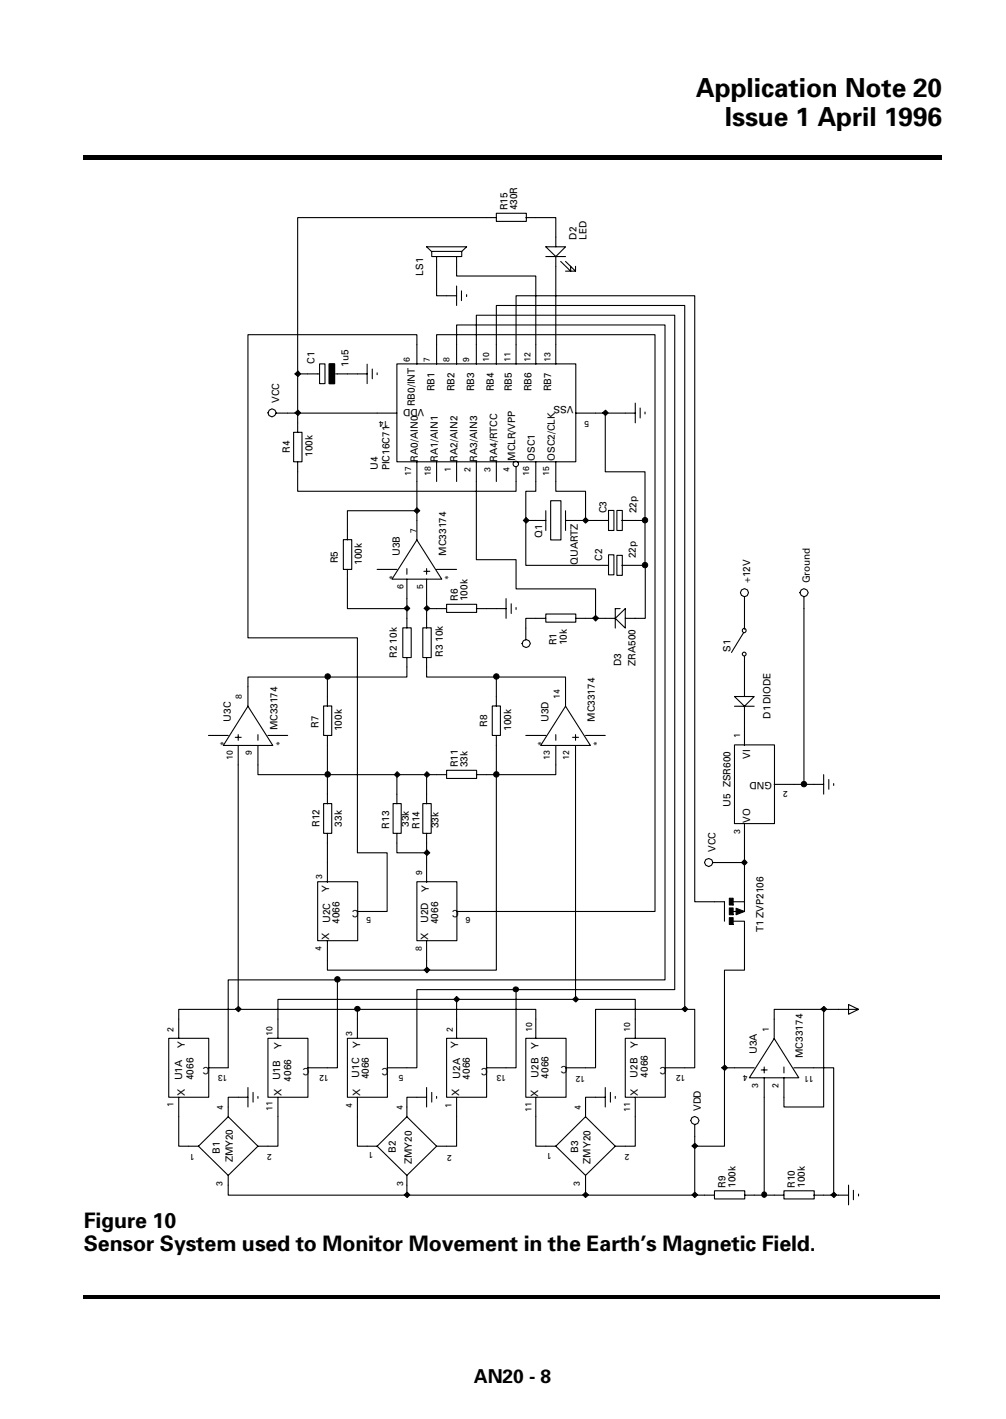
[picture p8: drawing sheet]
<svg xmlns="http://www.w3.org/2000/svg" width="149mm" height="210mm" viewBox="0 0 149 210" stroke-linecap="round" stroke-linejoin="round" font-family="sans-serif">
<path d="M12.4 191.7h126.7v.5h-126.7z" fill="#000"/>
<path d="M12.4 23h127v.7h-127z" fill-rule="evenodd" fill="#000"/>
<g fill="none" stroke="#000" stroke-width=".16">
<path d="M63.9 37.2h4.4v.7h-4.4zM63.9 37.2l-.8-.7h6l-.8 .7M64.6 37.9v5.8h3M67.6 37.9v2.9h11.7v13.1M73.5 31.5h4.4v1.2h-4.4zM73.5 32.2h-29.4v23.1M77.8 32.2h4.5v4.3M80.8 36.5h2.9l-1.4 1.4zM80.8 37.9h2.9M82.3 37.9v16M83 38.7l1.5 1.4h.7v-.7M83.7 38.7l1.5 1.4"/>
<path d="M84.5 39.4v.7h-.8M44.1 55.3h3.2M44.1 55.3v8.7M47.3 53.8h.8v2.9h-.8zM48.8 53.8h.7v2.9h-.7zM49.7 55.3h4.6M54.3 53.9v2.8M55.1 54.6v1.4M55.8 55.1v.3M58.7 53.8h26.5v14.5h-26.5zM61.7 53.9v-4.4h-25v44.8h16.2v31.8h4.4v8.7h-4.4M64.6 53.9v-4.4h32.3v85.3h-29.3"/>
<path d="M67.6 53.9v-5.8h30.8v96.8h-48.5M67.6 42.3v2.9M68.3 43v1.5M69.1 43.6v.3M70.5 53.9v-7.3h29.4v99.8h-23.5M73.5 53.9v-8.7h27.8v104.1M76.4 53.9v-10.2h26.4v89.7h4.4v2.9M94 59.6v2.9M39.9 60.7l.4-.2 .4 .2 .2 .4-.2 .4-.4 .2-.5-.2-.1-.4zM40.8 61.1h17.9M43.5 63.9h1.2v4.4h-1.2zM44.1 68.3v4.4h32.3v-3.6"/>
<path d="M50.8 79.8h1.3v4.4h-1.3zM61.7 79.9l3.7 5.8h-7.4zM61.7 75.5h-10.3v4.4M61.7 68.3v11.6M64.6 68.3v2.9M67.6 68.3v2.9M70.5 68.3v14.5h5.9v4.3h11.7v4.4M73.5 68.3v2.9M77.8 77.2v6.4h12.2M79.3 68.3v4.4h-1.5v4.3h3M80.8 75.5v3M81.5 74.1h1.5v5.8h-1.5z"/>
<path d="M82.3 68.3v4.4h4.4v4.3M83.7 75.5v3M83.7 77h6.4M85.2 61.1h8.8M89.6 61.1v8.7h5.9v7.2h-3.5M90.1 75.5h.8v3h-.8zM91.3 75.5h.8v3h-.8zM94.7 60.3v1.5M95.5 60.9v.3M95.5 77v6.5M51.4 84.2v5.8h8.8M55.8 84.2h2.9"/>
<path d="M59.6 92.9h1.3v4.4h-1.3zM60.2 97.3v2.8h-11.7M60.2 84.1v.8M60.2 85.7v7.2M62.6 92.9h1.2v4.4h-1.2zM62.7 84.5h.9M63.1 97.3v2.8h10.4M63.1 84.1v.8M63.1 85.7v7.2M63.1 90h3M64.6 84.2h3M66.1 89.4h4.4v1.2h-4.4z"/>
<path d="M70.5 90h4.4M74.9 88.5v3M75.7 89.3v1.4M76.4 89.9v.2M77.5 94.8l.4-.2 .4 .2 .2 .4-.2 .4-.4 .2-.5-.2-.1-.4zM80.8 90.8h4.4v1.2h-4.4zM80.8 91.5h-3v3.2M85.2 91.5h5.9M90.1 82.1h.8v2.9h-.8zM91.1 91.5l1.4-1.5v2.9zM91.3 82.1h.8v3h-.8zM91.8 90h-.7v2.9"/>
<path d="M92 83.6h3.3M92.5 91.5h1.5M95.5 83.3v8.2h-1.6M109.7 87.3l.5-.2 .4 .2 .2 .4-.2 .4-.4 .2-.5-.2-.1-.4zM110 93.6l-1.7 2.9M110.2 88.3v4.8M110.2 97.1v5.9M118.6 87.3l.4-.2 .4 .2 .2 .4-.2 .4-.4 .2-.4-.2-.2-.4zM119 88.3v27.7M30.9 108.8h2.9M34.8 109.1h.9M35.3 108.7v.8"/>
<path d="M35.3 110.3v39M36.7 104.5l3.7 5.8h-7.3zM38.2 110.3v4.3h27.9M38.2 108.7v.8M39.7 108.8h2.9M47.9 118.9h1.2v4.4h-1.2zM47.9 104.4h1.2v4.4h-1.2zM48.5 100.1h-11.8v4.4M48.5 100.1v4.4M48.5 108.8v10.1M58.2 118.9h1.2v4.4h-1.2zM58.7 114.6v4.3"/>
<path d="M62.6 118.9h1.2v4.4h-1.2zM63.1 114.6v4.3M66.1 113.9h4.4v1.2h-4.4zM70.5 114.6h3M72.9 104.4h1.2v4.4h-1.2zM73.5 114.6v28.9h-10.4M73.5 100.1h10.2v4.4M73.5 100.1v4.4M73.5 108.8v5.8M77.8 108.8h3M82.3 110.3v4.3h-8.8M82.3 108.7v.8"/>
<path d="M83.7 104.5l3.7 5.8h-7.4zM84.7 109.1h.9M85.2 108.7v.8M85.2 110.3v37.5M86.7 108.8h2.9M108.7 110.2h5.9v11.6h-5.9zM108.7 103h2.9l-1.4 1.5zM108.7 104.5h2.9M110.2 104.5v5.8M114.6 116h7.3M121.9 114.6v2.9M122.7 115.3v1.4"/>
<path d="M123.4 115.9v.3M47 130.4h5.9v8.7h-5.9zM48.5 139.1v4.4h14.6M48.5 123.3v7.2M58.7 123.3v2.8h4.4M61.7 130.4h5.9v8.7h-5.9zM63.1 123.3v7.2M63.1 139.1v4.4M105.5 127.6h4.7M108.5 136.3h1.7v7.2h-3v14.4M110.2 121.8v11.6h-2M110.2 133.4v1.4h-1.7"/>
<path d="M25 153.6h5.9v8.7h-5.9zM35.3 149.3h-8.8v4.3M35.3 149.3h17.6M39.7 153.6h5.9v8.7h-5.9zM49.9 144.9h-16.1v13h-2.9M49.9 144.9v13h-4.4M51.4 153.6h5.9v8.7h-5.9zM52.9 149.3h26.4v4.3M52.9 149.3v4.3M66.1 153.6h5.9v8.7h-5.9zM67.6 147.8h-26.5v5.8M67.6 147.8v5.8"/>
<path d="M67.6 147.8h17.6M76.4 146.4v11.5h-4.4M76.4 146.4h-14.7v11.5h-4.4M77.8 153.6h6v8.7h-6zM85.2 147.8h8.8v5.8M92.5 153.6h6v8.7h-6zM101.3 149.3h-13.2v8.6h-4.4M101.3 149.3h1.5v8.6h-4.4M107.2 157.9v11.6h-4.4M107.2 157.9h4.4M112.7 158.3h.8M113.1 157.8v.9"/>
<path d="M113.1 159.4v17.4M114.6 153.6l3.6 5.8h-7.3zM116 157.8v.9M117.5 157.9h5.9v18.9M121.9 149.3h5.2l-1.5 .7v-1.4l1.5 .7M121.9 149.3v14.4h-5.9v-4.3M121.9 149.3h-7.3v4.3M26.5 162.3v7.2h2.9M29.4 169.5l4.4-4.3 4.4 4.3-4.4 4.4zM33.8 173.9v2.9h26.4M36.7 162.3h-2.9v2.9M36.7 160.9v2.8"/>
<path d="M37.5 161.6v1.4M38.2 162.2v.3M41.1 162.3v7.2h-2.9M52.9 162.3v7.2h2.9M55.8 169.5l4.4-4.3 4.4 4.3-4.4 4.4zM60.2 173.9v2.9M60.2 176.8h26.5M63.1 162.3h-2.9v2.9M63.1 160.9v2.8M63.9 161.6v1.4M64.6 162.2v.3M67.6 162.3v7.2h-3"/>
<path d="M79.3 162.3v7.2h3M82.3 169.5l4.4-4.3 4.4 4.3-4.4 4.4zM86.7 173.9v2.9M89.6 162.3h-2.9v2.9M89.6 160.9v2.8M90.3 161.6v1.4M91.1 162.2v.3M94 162.3v7.2h-2.9M102.4 165.3l.4-.2 .5 .2 .2 .4-.2 .5-.5 .1-.4-.2-.2-.4zM102.8 169.5v7.3h-16.1M102.8 176.8h2.9M102.8 166.3v3.2"/>
<path d="M105.7 176.1h4.5v1.2h-4.5zM110.2 176.8h5.8M116 176.1h4.5v1.2h-4.5zM120.4 176.8h5.2M125.6 175.3v2.9M126.3 176.1v1.4M127.1 176.6v.3"/>
<circle cx="76.3" cy="68.6" r=".4"/>
<circle cx="110.1" cy="93.3" r=".3"/>
<circle cx="110.1" cy="96.7" r=".28"/>
<circle cx="104.9" cy="127.6" r=".61"/>
</g>
<g fill="#000" stroke="#000" stroke-width=".15">
<path d="M44.1 54.9l.4 .4-.4 .4-.4-.4z" fill-rule="evenodd"/>
<path d="M43.7 61.1l.4-.4 .4 .4-.4 .4z" fill-rule="evenodd"/>
<path d="M61.7 75.1l.4 .4-.4 .4-.4-.4z" fill-rule="evenodd"/>
<path d="M77.9 76.5l.4 .5-.4 .4-.4-.4z" fill-rule="evenodd"/>
<path d="M86.7 76.5l.4 .5-.4 .4-.4-.4z" fill-rule="evenodd"/>
<path d="M89.2 61.1l.4-.4 .4 .4-.4 .4z" fill-rule="evenodd"/>
<path d="M59.8 90l.5-.4 .4 .4-.4 .4z" fill-rule="evenodd"/>
<path d="M63.2 89.6l.4 .4-.4 .4-.4-.4z" fill-rule="evenodd"/>
<path d="M88.1 91l.5 .4-.5 .5-.4-.5z" fill-rule="evenodd"/>
<path d="M58.8 114.1l.4 .5-.4 .4-.4-.4z" fill-rule="evenodd"/>
<path d="M63.2 114.1l.4 .5-.4 .4-.4-.4z" fill-rule="evenodd"/>
<path d="M63.2 125.7l.4 .4-.4 .4-.4-.4z" fill-rule="evenodd"/>
<path d="M109.7 127.6l.5-.5 .4 .5-.4 .4z" fill-rule="evenodd"/>
<path d="M34.9 149.3l.4-.4 .4 .4-.4 .4z" fill-rule="evenodd"/>
<path d="M63.2 143.1l.4 .4-.4 .4-.4-.4z" fill-rule="evenodd"/>
<path d="M67.6 147.4l.4 .4-.4 .4-.4-.4z" fill-rule="evenodd"/>
<path d="M85.2 147.4l.4 .4-.4 .4-.4-.4z" fill-rule="evenodd"/>
<path d="M100.9 149.3l.5-.4 .4 .4-.4 .4z" fill-rule="evenodd"/>
<path d="M106.8 157.9l.5-.4 .4 .4-.4 .4z" fill-rule="evenodd"/>
<path d="M121.5 149.3l.4-.4 .4 .4-.4 .4z" fill-rule="evenodd"/>
<path d="M59.8 176.7l.5-.4 .4 .4-.4 .4z" fill-rule="evenodd"/>
<path d="M86.7 176.3l.4 .4-.4 .4-.4-.4z" fill-rule="evenodd"/>
<path d="M102.8 176.3l.5 .4-.5 .4-.4-.4z" fill-rule="evenodd"/>
<path d="M102.8 169.1l.5 .4-.5 .4-.4-.4z" fill-rule="evenodd"/>
<path d="M123 176.7l.4-.4 .4 .4-.4 .4z" fill-rule="evenodd"/>
<circle cx="95.5" cy="76.9" r=".4"/>
<circle cx="95.5" cy="83.6" r=".4"/>
<circle cx="48.5" cy="114.5" r=".4"/>
<circle cx="48.5" cy="100.1" r=".4"/>
<circle cx="73.5" cy="114.5" r=".4"/>
<circle cx="73.5" cy="100.1" r=".4"/>
<circle cx="119" cy="116" r=".4"/>
<circle cx="49.9" cy="144.9" r=".4"/>
<circle cx="52.9" cy="149.2" r=".38"/>
<circle cx="76.3" cy="146.3" r=".38"/>
<circle cx="113.1" cy="176.7" r=".38"/>
</g>
<g fill="#000" stroke="#000" stroke-width=".16">
<path d="M108.9 134.3l1.3 .5-1.3 .5z"/>
<path d="M48.7 53.8h.8v2.9h-.8z" fill-rule="evenodd"/>
<path d="M107.9 132.9h.6v1h-.6z" fill-rule="evenodd"/>
<path d="M107.9 134.3h.6v1h-.6z" fill-rule="evenodd"/>
<path d="M107.9 135.7h.6v1h-.6z" fill-rule="evenodd"/>
</g>
<g font-size="3.9">
<text x="103" y="14.3">Application Note 20</text>
<text x="107.3" y="18.6">Issue 1 April 1996</text>
</g>
<g font-size="3.2">
<text x="12.4" y="181.6">Figure 10</text>
<text x="12.4" y="185.1">Sensor System used to Monitor Movement in the Earth’s Magnetic Field.</text>
</g>
<text font-size="2.8" x="70.1" y="204.6">AN20 - 8</text>
<g font-size="1.5">
<text x="75.1" y="31.1" transform="rotate(-90 75.1 31.1)">R15</text>
<text x="76.5" y="31.1" transform="rotate(-90 76.5 31.1)">430R</text>
<text x="85.3" y="35.5" transform="rotate(-90 85.3 35.5)">D2</text>
<text x="86.8" y="35.5" transform="rotate(-90 86.8 35.5)">LED</text>
<text x="62.6" y="40.8" transform="rotate(-90 62.6 40.8)">LS1</text>
<text x="46.5" y="53.8" transform="rotate(-90 46.5 53.8)">C1</text>
<text x="41.3" y="59.6" transform="rotate(-90 41.3 59.6)">VCC</text>
<text x="51.6" y="54.3" transform="rotate(-90 51.6 54.3)">1u5</text>
<text x="64.3" y="57.9" transform="rotate(-90 64.3 57.9)">RB1</text>
<text x="67.3" y="57.9" transform="rotate(-90 67.3 57.9)">RB2</text>
<text x="70.2" y="57.9" transform="rotate(-90 70.2 57.9)">RB3</text>
<text x="73.1" y="57.9" transform="rotate(-90 73.1 57.9)">RB4</text>
<text x="75.7" y="57.9" transform="rotate(-90 75.7 57.9)">RB5</text>
<text x="78.7" y="57.9" transform="rotate(-90 78.7 57.9)">RB6</text>
<text x="81.6" y="57.9" transform="rotate(-90 81.6 57.9)">RB7</text>
<text x="61.4" y="60.1" transform="rotate(-90 61.4 60.1)">RB0/INT</text>
<text x="62.8" y="60.5" transform="rotate(180 62.8 60.5)">VDD</text>
<text x="84.9" y="60" transform="rotate(180 84.9 60)">VSS</text>
<text x="42.9" y="67" transform="rotate(-90 42.9 67)">R4</text>
<text x="46.3" y="67.6" transform="rotate(-90 46.3 67.6)">100k</text>
<text x="55.9" y="69.6" transform="rotate(-90 55.9 69.6)">U4</text>
<text x="57.7" y="69.6" transform="rotate(-90 57.7 69.6)">PIC16C71</text>
<text x="61.9" y="68.3" transform="rotate(-90 61.9 68.3)">RA0/AIN0</text>
<text x="64.8" y="68.3" transform="rotate(-90 64.8 68.3)">RA1/AIN1</text>
<text x="67.7" y="68.3" transform="rotate(-90 67.7 68.3)">RA2/AIN2</text>
<text x="70.6" y="68.3" transform="rotate(-90 70.6 68.3)">RA3/AIN3</text>
<text x="73.6" y="68.3" transform="rotate(-90 73.6 68.3)">RA4/RTCC</text>
<text x="76.3" y="68.2" transform="rotate(-90 76.3 68.2)">MCLR/VPP</text>
<text x="79.2" y="68.2" transform="rotate(-90 79.2 68.2)">OSC1</text>
<text x="82.1" y="68.2" transform="rotate(-90 82.1 68.2)">OSC2/CLK</text>
<text x="89.7" y="76" transform="rotate(-90 89.7 76)">C3</text>
<text x="94.2" y="76" transform="rotate(-90 94.2 76)">22p</text>
<text x="50" y="83.3" transform="rotate(-90 50 83.3)">R5</text>
<text x="53.5" y="83.6" transform="rotate(-90 53.5 83.6)">100k</text>
<text x="59.2" y="82.2" transform="rotate(-90 59.2 82.2)">U3B</text>
<text x="66" y="82.2" transform="rotate(-90 66 82.2)">MC33174</text>
<text x="80.2" y="79.6" transform="rotate(-90 80.2 79.6)">Q1</text>
<text x="85.5" y="83.6" transform="rotate(-90 85.5 83.6)">QUARTZ</text>
<text x="89.1" y="83" transform="rotate(-90 89.1 83)">C2</text>
<text x="94.1" y="82.6" transform="rotate(-90 94.1 82.6)">22p</text>
<text x="67.7" y="88.9" transform="rotate(-90 67.7 88.9)">R6</text>
<text x="69.2" y="88.9" transform="rotate(-90 69.2 88.9)">100k</text>
<text x="111" y="86.3" transform="rotate(-90 111 86.3)">+12V</text>
<text x="119.8" y="86.3" transform="rotate(-90 119.8 86.3)">Ground</text>
<text x="82.4" y="95.5" transform="rotate(-90 82.4 95.5)">R1</text>
<text x="83.9" y="95.5" transform="rotate(-90 83.9 95.5)">10k</text>
<text x="58.7" y="97.3" transform="rotate(-90 58.7 97.3)">R210k</text>
<text x="65.5" y="97.1" transform="rotate(-90 65.5 97.1)">R3 10k</text>
<text x="91.9" y="98.5" transform="rotate(-90 91.9 98.5)">D3</text>
<text x="94.1" y="98.5" transform="rotate(-90 94.1 98.5)">ZRA500</text>
<text x="108.1" y="96.4" transform="rotate(-90 108.1 96.4)">S1</text>
<text x="34.2" y="106.8" transform="rotate(-90 34.2 106.8)">U3C</text>
<text x="47.1" y="107.6" transform="rotate(-90 47.1 107.6)">R7</text>
<text x="72.1" y="107.5" transform="rotate(-90 72.1 107.5)">R8</text>
<text x="81.2" y="106.8" transform="rotate(-90 81.2 106.8)">U3D</text>
<text x="88" y="106.8" transform="rotate(-90 88 106.8)">MC33174</text>
<text x="114" y="106.3" transform="rotate(-90 114 106.3)">D1DIODE</text>
<text x="41.1" y="108" transform="rotate(-90 41.1 108)">MC33174</text>
<text x="50.6" y="108.2" transform="rotate(-90 50.6 108.2)">100k</text>
<text x="67.7" y="113.5" transform="rotate(-90 67.7 113.5)">R11</text>
<text x="69.2" y="113.5" transform="rotate(-90 69.2 113.5)">33k</text>
<text x="75.7" y="108.1" transform="rotate(-90 75.7 108.1)">100k</text>
<text x="111" y="112.3" transform="rotate(-90 111 112.3)">VI</text>
<text x="108.1" y="119.3" transform="rotate(-90 108.1 119.3)">U5 ZSR600</text>
<text x="114.3" y="115.7" transform="rotate(180 114.3 115.7)">GND</text>
<text x="47.3" y="122.3" transform="rotate(-90 47.3 122.3)">R12</text>
<text x="50.6" y="122.3" transform="rotate(-90 50.6 122.3)">33k</text>
<text x="57.6" y="122.6" transform="rotate(-90 57.6 122.6)">R13</text>
<text x="60.5" y="122.3" transform="rotate(-90 60.5 122.3)">33k</text>
<text x="62.1" y="122.7" transform="rotate(-90 62.1 122.7)">R14</text>
<text x="64.9" y="122.5" transform="rotate(-90 64.9 122.5)">33k</text>
<text x="111" y="121.7" transform="rotate(-90 111 121.7)">VO</text>
<text x="48.7" y="131.9" transform="rotate(-90 48.7 131.9)">Y</text>
<text x="63.5" y="131.9" transform="rotate(-90 63.5 131.9)">Y</text>
<text x="105.9" y="126.1" transform="rotate(-90 105.9 126.1)">VCC</text>
<text x="48.9" y="136.5" transform="rotate(-90 48.9 136.5)">U2C</text>
<text x="50.3" y="136.7" transform="rotate(-90 50.3 136.7)">4066</text>
<text x="53.1" y="134.5" transform="rotate(180 53.1 134.5)">C</text>
<text x="63.4" y="136.5" transform="rotate(-90 63.4 136.5)">U2D</text>
<text x="64.9" y="136.7" transform="rotate(-90 64.9 136.7)">4066</text>
<text x="67.9" y="134.7" transform="rotate(180 67.9 134.7)">C</text>
<text x="113" y="137.9" transform="rotate(-90 113 137.9)">T1 ZVP2106</text>
<text x="48.7" y="139" transform="rotate(-90 48.7 139)">X</text>
<text x="63.4" y="139" transform="rotate(-90 63.4 139)">X</text>
<text x="27.3" y="155.1" transform="rotate(-90 27.3 155.1)">Y</text>
<text x="41.7" y="155.2" transform="rotate(-90 41.7 155.2)">Y</text>
<text x="53.3" y="155.1" transform="rotate(-90 53.3 155.1)">Y</text>
<text x="67.8" y="155.1" transform="rotate(-90 67.8 155.1)">Y</text>
<text x="79.7" y="155.1" transform="rotate(-90 79.7 155.1)">Y</text>
<text x="94.4" y="155.1" transform="rotate(-90 94.4 155.1)">Y</text>
<text x="112" y="155.9" transform="rotate(-90 112 155.9)">U3A</text>
<text x="27" y="159.8" transform="rotate(-90 27 159.8)">U1A</text>
<text x="28.6" y="159.8" transform="rotate(-90 28.6 159.8)">4066</text>
<text x="31" y="157.9" transform="rotate(180 31 157.9)">C</text>
<text x="41.5" y="159.8" transform="rotate(-90 41.5 159.8)">U1B</text>
<text x="43.1" y="160" transform="rotate(-90 43.1 160)">4066</text>
<text x="45.8" y="157.9" transform="rotate(180 45.8 157.9)">C</text>
<text x="53.2" y="159.5" transform="rotate(-90 53.2 159.5)">U1C</text>
<text x="54.6" y="159.7" transform="rotate(-90 54.6 159.7)">4066</text>
<text x="57.5" y="157.9" transform="rotate(180 57.5 157.9)">C</text>
<text x="68.1" y="159.5" transform="rotate(-90 68.1 159.5)">U2A</text>
<text x="69.5" y="159.7" transform="rotate(-90 69.5 159.7)">4066</text>
<text x="72.2" y="157.9" transform="rotate(180 72.2 157.9)">C</text>
<text x="79.7" y="159.4" transform="rotate(-90 79.7 159.4)">U2B</text>
<text x="81.2" y="159.5" transform="rotate(-90 81.2 159.5)">4066</text>
<text x="84" y="157.7" transform="rotate(180 84 157.7)">C</text>
<text x="94.3" y="159.4" transform="rotate(-90 94.3 159.4)">U2B</text>
<text x="95.9" y="159.4" transform="rotate(-90 95.9 159.4)">4066</text>
<text x="98.7" y="157.8" transform="rotate(180 98.7 157.8)">C</text>
<text x="118.8" y="156.5" transform="rotate(-90 118.8 156.5)">MC33174</text>
<text x="27.3" y="162.1" transform="rotate(-90 27.3 162.1)">X</text>
<text x="41.7" y="162.1" transform="rotate(-90 41.7 162.1)">X</text>
<text x="53.3" y="162.2" transform="rotate(-90 53.3 162.2)">X</text>
<text x="67.9" y="162.1" transform="rotate(-90 67.9 162.1)">X</text>
<text x="79.6" y="162.2" transform="rotate(-90 79.6 162.2)">X</text>
<text x="94.4" y="162.1" transform="rotate(-90 94.4 162.1)">X</text>
<text x="103.7" y="164.4" transform="rotate(-90 103.7 164.4)">VDD</text>
<text x="32.5" y="170.6" transform="rotate(-90 32.5 170.6)">B1</text>
<text x="34.5" y="171.9" transform="rotate(-90 34.5 171.9)">ZMY20</text>
<text x="58.6" y="170.5" transform="rotate(-90 58.6 170.5)">B2</text>
<text x="60.9" y="172.2" transform="rotate(-90 60.9 172.2)">ZMY20</text>
<text x="85.6" y="170.6" transform="rotate(-90 85.6 170.6)">B3</text>
<text x="87.4" y="172.1" transform="rotate(-90 87.4 172.1)">ZMY20</text>
<text x="107.4" y="175.7" transform="rotate(-90 107.4 175.7)">R9</text>
<text x="108.8" y="175.7" transform="rotate(-90 108.8 175.7)">100k</text>
<text x="117.6" y="175.7" transform="rotate(-90 117.6 175.7)">R10</text>
<text x="119.1" y="175.7" transform="rotate(-90 119.1 175.7)">100k</text>
</g>
<g font-size="1.3">
<text x="60.7" y="53.5" transform="rotate(-90 60.7 53.5)">6</text>
<text x="63.6" y="53.5" transform="rotate(-90 63.6 53.5)">7</text>
<text x="66.5" y="53.5" transform="rotate(-90 66.5 53.5)">8</text>
<text x="69.5" y="53.5" transform="rotate(-90 69.5 53.5)">9</text>
<text x="72.4" y="53.5" transform="rotate(-90 72.4 53.5)">10</text>
<text x="75.6" y="53.5" transform="rotate(-90 75.6 53.5)">11</text>
<text x="78.5" y="53.5" transform="rotate(-90 78.5 53.5)">12</text>
<text x="81.5" y="53.5" transform="rotate(-90 81.5 53.5)">13</text>
<text x="57.5" y="62.3" transform="rotate(180 57.5 62.3)">14</text>
<text x="87.2" y="62.3" transform="rotate(180 87.2 62.3)">5</text>
<text x="60.9" y="70.4" transform="rotate(-90 60.9 70.4)">17</text>
<text x="63.8" y="70.4" transform="rotate(-90 63.8 70.4)">18</text>
<text x="66.7" y="69.8" transform="rotate(-90 66.7 69.8)">1</text>
<text x="69.7" y="69.8" transform="rotate(-90 69.7 69.8)">2</text>
<text x="72.6" y="69.8" transform="rotate(-90 72.6 69.8)">3</text>
<text x="75.4" y="69.8" transform="rotate(-90 75.4 69.8)">4</text>
<text x="78.3" y="70.4" transform="rotate(-90 78.3 70.4)">16</text>
<text x="81.3" y="70.4" transform="rotate(-90 81.3 70.4)">15</text>
<text x="61.7" y="78.9" transform="rotate(-90 61.7 78.9)">7</text>
<text x="58.2" y="84.8" transform="rotate(180 58.2 84.8)">*</text>
<text x="59.7" y="87.2" transform="rotate(-90 59.7 87.2)">6</text>
<text x="62.6" y="87.2" transform="rotate(-90 62.6 87.2)">5</text>
<text x="66.5" y="84.8" transform="rotate(180 66.5 84.8)">*</text>
<text x="35.8" y="103.4" transform="rotate(-90 35.8 103.4)">8</text>
<text x="82.9" y="103.4" transform="rotate(-90 82.9 103.4)">14</text>
<text x="33.2" y="109.3" transform="rotate(180 33.2 109.3)">*</text>
<text x="34.5" y="112.4" transform="rotate(-90 34.5 112.4)">10</text>
<text x="37.3" y="111.7" transform="rotate(-90 37.3 111.7)">9</text>
<text x="41.5" y="109.3" transform="rotate(180 41.5 109.3)">*</text>
<text x="80.2" y="109.3" transform="rotate(180 80.2 109.3)">*</text>
<text x="81.4" y="112.3" transform="rotate(-90 81.4 112.3)">13</text>
<text x="84.3" y="112.4" transform="rotate(-90 84.3 112.4)">12</text>
<text x="88.5" y="109.3" transform="rotate(180 88.5 109.3)">*</text>
<text x="109.5" y="109.2" transform="rotate(-90 109.5 109.2)">1</text>
<text x="116.6" y="116.9" transform="rotate(180 116.6 116.9)">2</text>
<text x="109.5" y="123.3" transform="rotate(-90 109.5 123.3)">3</text>
<text x="47.7" y="130" transform="rotate(-90 47.7 130)">3</text>
<text x="62.5" y="129.4" transform="rotate(-90 62.5 129.4)">9</text>
<text x="54.9" y="135.7" transform="rotate(180 54.9 135.7)">5</text>
<text x="69.6" y="135.7" transform="rotate(180 69.6 135.7)">6</text>
<text x="47.6" y="140.7" transform="rotate(-90 47.6 140.7)">4</text>
<text x="62.4" y="140.7" transform="rotate(-90 62.4 140.7)">8</text>
<text x="25.7" y="152.6" transform="rotate(-90 25.7 152.6)">2</text>
<text x="40.3" y="153.2" transform="rotate(-90 40.3 153.2)">10</text>
<text x="52.1" y="153.3" transform="rotate(-90 52.1 153.3)">3</text>
<text x="67" y="152.6" transform="rotate(-90 67 152.6)">2</text>
<text x="78.7" y="152.6" transform="rotate(-90 78.7 152.6)">10</text>
<text x="93.3" y="152.6" transform="rotate(-90 93.3 152.6)">10</text>
<text x="113.8" y="152.6" transform="rotate(-90 113.8 152.6)">1</text>
<text x="33.7" y="159" transform="rotate(180 33.7 159)">13</text>
<text x="48.7" y="158.9" transform="rotate(180 48.7 158.9)">12</text>
<text x="59.7" y="159" transform="rotate(180 59.7 159)">5</text>
<text x="74.9" y="159" transform="rotate(180 74.9 159)">13</text>
<text x="86.6" y="159.1" transform="rotate(180 86.6 159.1)">12</text>
<text x="101.5" y="158.9" transform="rotate(180 101.5 158.9)">12</text>
<text x="110.7" y="159" transform="rotate(180 110.7 159)">4</text>
<text x="112.2" y="160.9" transform="rotate(-90 112.2 160.9)">3</text>
<text x="115.2" y="160.9" transform="rotate(-90 115.2 160.9)">2</text>
<text x="120.4" y="159.1" transform="rotate(180 120.4 159.1)">11</text>
<text x="25.7" y="163.7" transform="rotate(-90 25.7 163.7)">1</text>
<text x="33" y="164.1" transform="rotate(-90 33 164.1)">4</text>
<text x="40.3" y="164.4" transform="rotate(-90 40.3 164.4)">11</text>
<text x="52.1" y="163.8" transform="rotate(-90 52.1 163.8)">4</text>
<text x="59.6" y="164.1" transform="rotate(-90 59.6 164.1)">4</text>
<text x="66.8" y="163.8" transform="rotate(-90 66.8 163.8)">1</text>
<text x="78.7" y="164.5" transform="rotate(-90 78.7 164.5)">11</text>
<text x="86" y="164.1" transform="rotate(-90 86 164.1)">4</text>
<text x="93.3" y="164.4" transform="rotate(-90 93.3 164.4)">11</text>
<text x="28.8" y="170.6" transform="rotate(180 28.8 170.6)">1</text>
<text x="40.2" y="170.7" transform="rotate(180 40.2 170.7)">2</text>
<text x="55.3" y="170.3" transform="rotate(180 55.3 170.3)">1</text>
<text x="66.8" y="170.8" transform="rotate(180 66.8 170.8)">2</text>
<text x="81.7" y="170.5" transform="rotate(180 81.7 170.5)">1</text>
<text x="93.2" y="170.7" transform="rotate(180 93.2 170.7)">2</text>
<text x="32.9" y="175.4" transform="rotate(-90 32.9 175.4)">3</text>
<text x="59.7" y="175.4" transform="rotate(-90 59.7 175.4)">3</text>
<text x="85.8" y="175.4" transform="rotate(-90 85.8 175.4)">3</text>
</g>
</svg>
